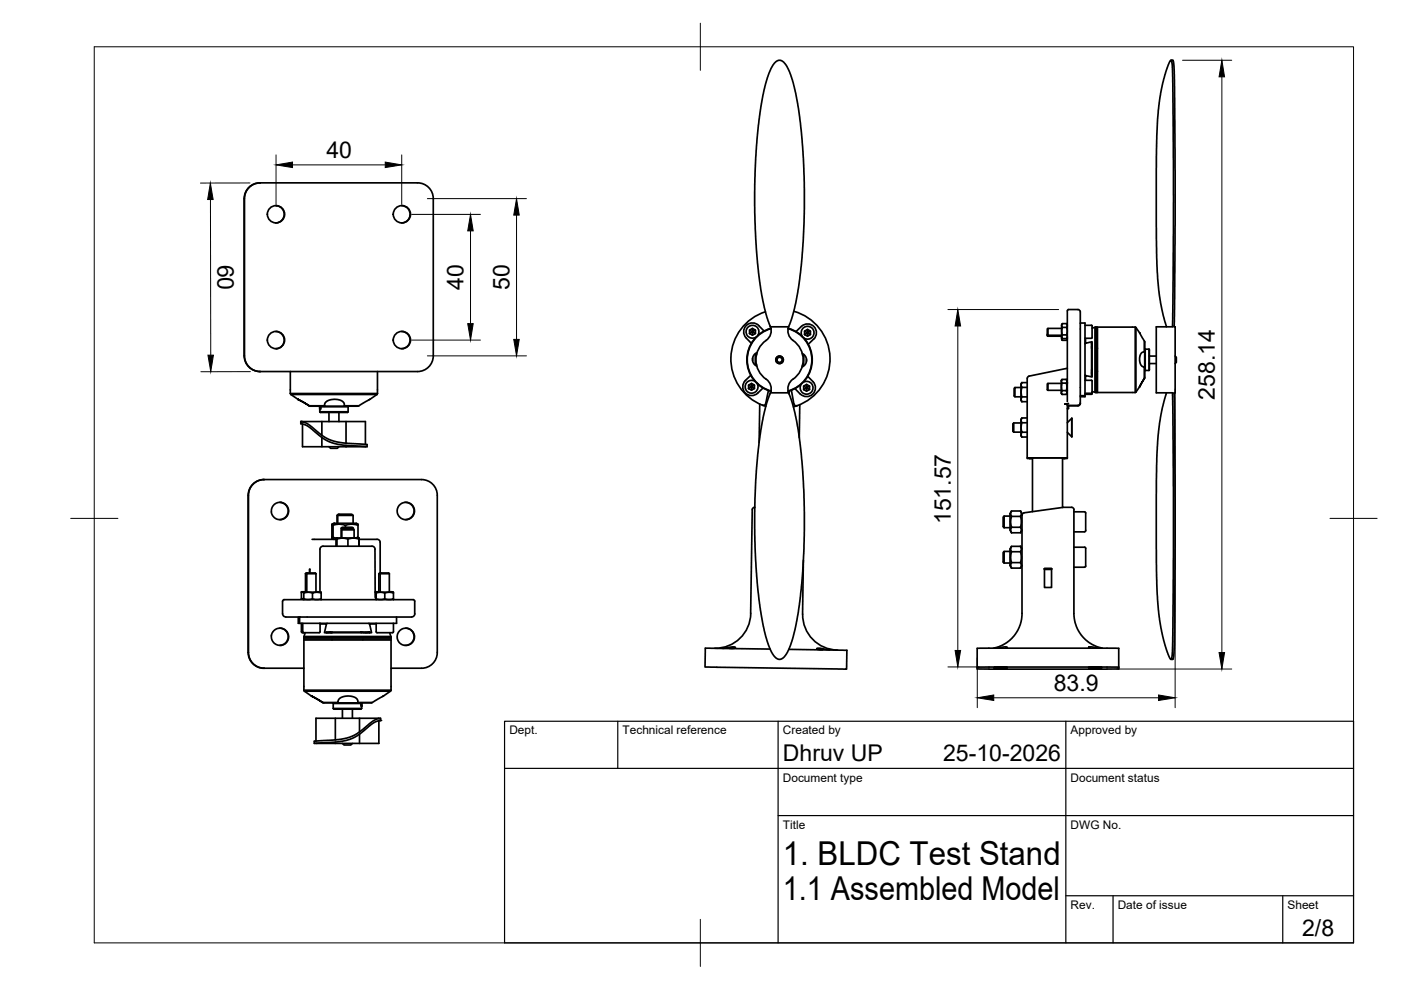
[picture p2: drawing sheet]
<svg xmlns="http://www.w3.org/2000/svg" width="297mm" height="210mm" viewBox="0 0 297 210" stroke-linecap="round" stroke-linejoin="round" font-family="sans-serif">
<!-- layer: Visible -->
<g fill="none" stroke="#000" stroke-width=".36">
<path d="M248.3 12.8h.4l.1 .3 .2 2 .2 21.1-.3 32.8v.3h.3v14h-.3l.3 22.4-.1 23.9-.2 9.1-.2 1-.4 .1M55.1 38.8h33.4a3.3 3.3 0 0 1 3.4 3.3M55.1 38.8a3.3 3.3 0 0 0-3.3 3.3M55.2 38.8a3.3 3.3 0 0 0-3.4 3.3M51.8 42.1v33.4M51.8 42.1v33.3a3.3 3.3 0 0 0 3.4 3.4M58.5 43.6l.6 .1 .7 .5 .3 .6 .2 .7-.3 .8-.4 .5-.6 .4-.5 .1M85.2 43.6a1.84 1.84 0 0 1 1.7 1.6 1.84 1.84 0 0 1-1.2 2l-.5 .1M91.9 42.1v33.3a3.3 3.3 0 0 1-3.4 3.4h-33.4M51.8 75.4a3.3 3.3 0 0 0 3.3 3.4M58.5 70.3l.6 .1 .5 .3 .5 .8 .2 .5-.2 .8-.3 .6-.7 .4-.6 .1M61.6 78.8v4.6"/>
<path d="M80 78.8v4.6M85.2 70.3l.7 .1 .7 .6a1.84 1.84 0 0 1-1.4 2.9M158.9 70l.6-.4 .7 .4v.7l-.7 .4-.6-.4zM158.9 70l.6 .4-.6 .3M159.2 79.6l-1.2 1.1M159.5 69.6v.8l.7-.4M159.6 75.9v.6M160.2 70.7l-.7-.3v.7M160.4 75.1h-.3v2.2h.3M160.5 74.8l-.6 .4-.3 .8 .2 1 .7 .6M160.7 71.1a1.37 1.37 0 0 0-.9-2.1 1.37 1.37 0 0 0-1.6 1.6 1.37 1.37 0 0 0 2 .9M162 70.2a2.85 2.85 0 0 0-2.9-1.7 1.87 1.87 0 0 0-.9 3.1l1.1 1.2"/>
<path d="M162.3 66.1a10.5 10.5 0 0 0-7.3 9.7 10.5 10.5 0 0 0 6.7 10.1M162.4 72.2a5 5 0 0 0 0 8.2M163.3 69.3h3.9M163.3 69.3l-.9-2.6-.7-3-1.1-7.9-.6-10.7 .1-8.4 .7-10 1.1-7.1 .8-3.2 .8-1.9 1-1.4 .9-.3 .8 .4 .9 1.4 .9 2.4 .7 2.6 .6 3.4 .6 4.6 .6 10.1v9.4l-.6 9.2-.6 4.6-.6 3.6-.8 2.9-.7 1.9M163.4 69.3a2.51 2.51 0 0 1-1 2.9M163.4 69.6a6.9 6.9 0 0 0-5.1 6.7 6.9 6.9 0 0 0 5.1 6.7M163.5 69.7a6.8 6.8 0 0 0-5.1 6.6 6.8 6.8 0 0 0 5.1 6.6M167.1 69.7a6.8 6.8 0 0 1 5 6.6 6.8 6.8 0 0 1-5 6.6M167.1 69.6a6.9 6.9 0 0 1 5.1 6.7 6.9 6.9 0 0 1-5.1 6.7M167.2 69.3a2.74 2.74 0 0 0 1.5 3.3 5.1 5.1 0 0 1-1 8.2 2.51 2.51 0 0 0-.5 2.5M168.3 66a10.5 10.5 0 0 1 7.7 9.8 10.5 10.5 0 0 1-7 10.2M169.9 69.2l-1.1 1.1"/>
<path d="M169.9 69.2a1.87 1.87 0 0 1 2.7 .1 1.87 1.87 0 0 1-.1 2.6l-1.1 1.1M170 71.2a1.37 1.37 0 0 1 1-2 1.37 1.37 0 0 1 1.6 1.6 1.37 1.37 0 0 1-2.1 .9M170.1 74.9l.7 .7 .2 .9-.4 .9-.6 .4M170.2 75.3h.2v2.2h-.3M170.6 70.2l.6-.4 .6 .4v.7l-.6 .4-.6-.4zM170.6 70.2l.6 .4-.6 .3M171 76.1v.6M171.2 69.8v.8l.6-.4M171.3 79.8a2.82 2.82 0 0 1 1.5 2.9 1.87 1.87 0 0 1-3.1 .8l-1.1-1.1M171.8 70.9l-.6-.3v.7M218.2 79.7l-.4 .5v16.9M222 71l.2 .3h2.9"/>
<path d="M222 71v-1.3l.2-.1v1.5M222 71l.2 .1M222.2 71.1v.2M222.2 69.6h2.9M222.2 71.1h2.9M225.1 71.6l.1 .6-.1-.6M225.1 71.6l.1 .2M225.2 71.8l-.1-.3 .1-.5h.9l.2 .3-.2 .5M225.2 71l-.1-.6 .1-1h.9l.2 .6-.2 1M225.2 69.4l-.1-.3 .1-.5h.9l.2 .3-.2 .5M225.2 68.6l-.1 .3v2.7M226.1 68.6l.2 .3"/>
<path d="M226.3 71.6l-.2 .6h-.9M226.3 71.6l-.2 .2h-.9M226.3 65.9v19.2M226.3 78.1l-8.1 1.6M226.3 71.9l-.2 .3M226.3 65.9l.2-.3h2a1.14 1.14 0 0 1 .5 1.5v16.8h1M229 68.5h1v15.6h-1M230 69h1.4l.2 .1M230 79.5l.1 .1M230.1 71.7v1.1l1.4-.4v7.5l-1.4-.3v1M230.1 72.8l-.1 .1M231.4 72.7l.1 .9v-.9"/>
<path d="M231.4 79l.1 .6M231.4 78.4l.1-.1v.2M231.4 78.6l.1 1M231.4 72.7l.1 6.9M231.4 73.5l.1 .1M231.4 72.7h.1M231.5 73.5v.3M231.5 73.6l-.1 .2M231.5 78.3h.1M231.5 69.1v2.5M231.6 71.6l-.2 .1h-1.4M232.2 69.4v13.8"/>
<path d="M232.2 69.4l-.7 .2M232.3 69.4v13.8M232.3 69.4h.2v13.8h-.2M232.3 69.4h-.1M232.5 73.8h.2M232.5 78.7h.2M240.7 69.4v13.8M240.7 69.4h-8v13.8h8M240.7 69.4h.1M240.8 69.4v13.7M240.8 69.4l1.6 2.5a1.38 1.38 0 0 1 .2 1.3v1.4l-.3 .1-.3 .2-.4 1 .2 1.3 .3 .5 .5 .1v.5a3.5 3.5 0 0 1-.2 2.2l-.8 1.5 1.1-2M242.6 72.3v2.3"/>
<path d="M242.7 74.7l-.1 3.1M242.7 77.7l-.1 2.5M242.7 73.9l.1 .1M242.8 74v4.5M242.8 78.5h.8M242.8 74h.8M242.8 78.5l-.1 .1M243.6 74v4.5M243.7 75.5h1.5M243.7 77.1h1.5M248.6 69.1l.2-38.9-.2-14.6-.1-2.2-.3-.6-.4 .7-.8 2.3-1.1 5-.5 4.5-.2 6.4v16.3l.2 9.7 .6 6.4 1.3 5.2M248.6 69.1v.2h-3.4v14h3.4v.2"/>
<path d="M249.2 75.5l.2 .2v1.1l-.2 .3M61.6 83.4h18.4M61.6 83.4l.1 .2M61.7 83.6h18.2M61.7 83.6l1.5 1.1M63.8 89.4l.8 .1 .8 .5 2.7 2.2 1.9 1.1 2.7 .6 5.1 .3v.5l-5.1-.3-2.4-.5-1.8-1-3.3-2.6-1.4-.5v-.4h13.7v4.8M64.1 89.9v4.8h9.3M65.6 86l3.3 .1M67.8 86.1v.1M67.8 87.3l.1 .2h5.8l.1-.2M67.8 87.3h6M67.8 86.7v.1"/>
<path d="M67.8 86.1v.2M67.8 86.4v-.2v.2M67.8 86.1v.6M67.8 86.4v.2zM67.8 86.2l.1 .3M67.8 86.7v-.3v.3M67.9 86.6l-.1 .7M67.9 86.2h5.9M68.2 89.4v2.9M68.2 92.7v2M68.8 86l4.1 .1M69.7 94.7a1.79 1.79 0 0 0 1.7 .4l.5-.4"/>
<path d="M69.7 87.5v1.9M71.9 87.5v1.9M73 86h3.1M73.4 89.4v4.6M73.4 94.4v.3M73.9 86.1l-.1 .1v1.1M77.5 94.7h-4.1M79.9 83.6l-3.8 2.4h-3.1v-.4l-.5-.6-1.4-.3-1.1 .1-.6 .2-.5 .4-.1 .6h-3.2l-2.4-1.3 2.6 1.4M80 83.4l-.1 .2M158.1 80.7a1.87 1.87 0 0 0-.1 2.6 1.87 1.87 0 0 0 2.7 .1l1.1-1.1M158.7 81.7l.6-.4 .7 .4v.7l-.7 .3-.6-.3zM158.7 81.7l.6 .3-.6 .4"/>
<path d="M159.3 81.3v.7l.7-.3M160 82.4l-.7-.4v.7M160.1 80.8a1.37 1.37 0 0 0-2.1 .9 1.37 1.37 0 0 0 1.6 1.7 1.37 1.37 0 0 0 .9-2.1M161.1 85.7l-.1 8.1M161.7 85.9l.7 .3M162.4 80.4a2.51 2.51 0 0 1 1 2.9M162.9 82.8l-.6 2.9-.3 .2h-.3M163.3 83.3h3.9M163.4 82.9v.2M167.2 83.3l.8 2.2 .9 3.6 1 7.1 .6 8.6v11.5l-.8 10.1-1 6.5-.8 3.1-.7 1.9-.9 1.3-.9 .6-.9-.3-.9-1.3-.7-1.5-.9-3-.8-4.3-.5-3.8-.6-9.7v-10l.6-9.5 1.1-7.8 .8-3.4 .7-1.9M167.3 82.9v.6M167.8 82.7l.5 3"/>
<path d="M168.3 85.6l.3 .4h.4M169 86l-.8 .3M169.6 85.8l-.1 7M170.3 81a1.37 1.37 0 0 1 2.1 1 1.37 1.37 0 0 1-1.7 1.6 1.37 1.37 0 0 1-.8-2.1M170.4 81.9l.6-.4 .6 .4v.7l-.6 .3-.6-.3zM170.4 81.9l.6 .3-.6 .4M171 81.5v.7l.6-.3M171.6 82.6l-.6-.4v.7M214.9 89.7v1.9l-.1-.1v-1.7zM214.9 89.7h1.6M214.9 91.6h1.6M215.2 84.1v-1.9l-.2 .2v1.5l.2 .2h1.3"/>
<path d="M215.2 82.2h1.3M216.7 88.6l-.2 .5 .2 .5h1.1M216.7 89.6l-.2 .9 .2 1.1h1.1M216.7 91.6l-.2 .5 .2 .6M216.7 82.1l-.2 .9 .2 1.2h1.1M216.7 84.2l-.2 .4 .2 .6h1.1M216.7 81.1a4.4 4.4 0 0 0-.2 2.4v1.4l.1 .3M216.7 92.7h1.1M217.8 88.6h-1.1l-.2 .3v3.5l.2 .3M217.8 81.1h-1.1l-.2 .5 .2 .5h1.1M218.4 97.1l-.1 .1v-.1h7.5v.1M218.9 97.1v11.4"/>
<path d="M222 81.4l.2-.1v1.5l-.2-.2zM222.2 81.3h2.8M222.2 82.8h2.8M225.2 83.6l-.2-.3 .2-.5h.9l.1 .3-.1 .5M225.2 82.8l-.2-.6 .2-1h.9l.1 .6-.1 1M225.2 80.4l-.2 .3v2.7l.2 .2M225.3 97.1v10.5M225.7 97.1l.1 .1h-.5h1v-.1h-8.5v.1h1.1M226.1 80.4l.1 .3v2.7l-.1 .2h-.9M226.1 80.4l.1 .3-.1 .5M226.1 80.4h-.9l-.2 .3 .2 .5M226.2 82.8h.1"/>
<path d="M226.3 81l-.1 .3M226.3 91.7l.9 .9M226.5 85.5l-.7 .2 .5 .1v11.3M226.5 85.9v.7h-.2M226.5 86.1h2M227.2 88.7v3.9M227.2 88.7l-.9 .9M229 83.9v1.6M229 85.5l-.2 .4-.3 .1h-2M229 85.5a.51 .51 0 0 1-.5 .5M230 80.6h1.4l.2 .2M231.5 80.8v2.7"/>
<path d="M231.5 83l.7 .2M231.6 83.2l-.2 .2h-1.4M231.6 83.4l-.2 .2h-1.4M232.2 83.2h.1M240.8 83.1l-.1 .1M241.6 82l-.8 1.1M247.3 83.3l-1.3 5.3-.6 6.3-.2 9.9v16.3l.2 5.8 .5 4.5 1.1 5.4 .6 1.9 .6 1.1 .3-.6 .1-2.2 .2-14.5-.2-39M52.6 105v33.4M55.9 101.7h33.5a3.3 3.3 0 0 1 3.3 3.3v33.3a3.3 3.3 0 0 1-3.3 3.4h-6.5M56 101.7a3.3 3.3 0 0 0-3.4 3.3M56 101.7a3.3 3.3 0 0 0-3.3 3.3v33.4a3.3 3.3 0 0 0 3.3 3.3M57.5 108.5a1.81 1.81 0 0 1 1.1-1.8 1.81 1.81 0 0 1 2 .4l.6 .8v.8l-.4 .8-.7 .5-.6 .2-.9-.2-.8-.6-.3-.8"/>
<path d="M59.3 106.5a1.83 1.83 0 0 1 1.8 1.8 1.83 1.83 0 0 1-1.8 1.9M66.2 114.4h5.1M70.4 111.4v-.3v3.1v-.3M70.4 114.2l.3 .2M70.6 111.4v-.3v3.1l.3 .2M70.6 111.3l-.2 .1v2.5l.2 .1M70.9 110.9h3.2a2.15 2.15 0 0 1 1.8 .3v.2l-1.1-.3-1.6 .3M70.9 110.9l-.5 .2M70.9 110.9l-.3 .2M71.4 114.3h-.1v1.5v-1.7v.2M71.4 115.8v-1.5l.9-.2 1.5 .2v1.5M71.5 109.3h3.4"/>
<path d="M71.5 114.1l-.1 .2M71.5 114.1h4.6M71.6 110.9v-1.6a2.39 2.39 0 0 1 1.9-.3h1.1l.3 .3v1.6M71.9 109l-.4 .3v1.6M72.3 112h2.6M72.5 112.3h2.6M72.5 114.1v-1.8l.2-.2h2.1l.3 .2v1.8M73.2 111.8v-.4l-.6-.2-.9-.1-1.1 .3v2.5l.9 .2M73.8 114.3l.9-.2 1.4 .2v-.2v.2M74.9 112.2l-.2-.4h-2.1l-.3 .2v2.1M75.9 111.4v2.5l-.5 .2M75.9 113.9v.2"/>
<path d="M76.1 114.4l3.8-.1a.67 .67 0 0 1 .7 .7v6.5M76.1 115.8v-1.5v1.5M85.8 106.5a1.83 1.83 0 0 1 1.9 1 1.83 1.83 0 0 1-.4 2.1l-.8 .5h-.9l-.6-.3-.7-.7-.1-.9 .2-.6 .6-.8 .8-.3M86 106.5a1.83 1.83 0 0 1 1.8 1.8 1.83 1.83 0 0 1-1.8 1.9M160 107.6l-.4 .2-.1 .3-.3 22a7.5 7.5 0 0 1-7.6 7.3M160 107.6h.1M170.3 118.8l-.1 11.4M212.7 109.6l.2-.2v2.5l-.2-.3zM212.9 116.9v2.5l-.2-.2v-2zM212.9 109.4h1.2M212.9 111.9h1.2M212.9 116.9h1.2"/>
<path d="M212.9 119.4h1.2M214.5 108.3l-.2 .6 .2 .6h1.9l.1-.4-.1-.8M214.5 109.5l-.2 1.1 .2 1.2h1.9l.1-.8-.1-1.5M214.5 111.8l-.2 .5 .2 .7M214.5 115.8l-.2 .6 .2 .6h1.9l.1-.4-.1-.8M214.5 117l-.2 1.1 .2 1.2h1.9l.1-.8-.1-1.5M214.5 119.3l-.2 .5 .2 .7M216.4 108.3h-1.9a4.2 4.2 0 0 0-.4 2.7v1.4l.4 .6M216.4 111.8l.1 .4-.1 .8h-1.9M216.4 108.3l.3 .6v.3M216.4 115.8h-1.9a4.2 4.2 0 0 0-.4 2.7v1.4l.4 .6M216.4 119.3l.1 .4-.1 .8h-1.9"/>
<path d="M216.4 115.8l.3 .6M216.7 109.2v21.3l-.2 1.3-.7 1.9-1.4 1.8-1.7 1.2-2 .7M216.7 112.4l-.3 .6M216.7 119.9l-.3 .6M225.3 107.6l-8.2 1.1-.3 .3-.1 .2M227.2 107.6h-1.9M227.2 107.6l.4 .2 .1 .3v22.3l.2 1.3 .8 2.1 1.5 1.9 1.7 1.1 1.8 .6M227.7 108.5h2.2a1.39 1.39 0 0 1 .3 1.4v1.5a1.25 1.25 0 0 1-.3 1.3M227.7 116h2.2a1.39 1.39 0 0 1 .3 1.4v1.5a1.32 1.32 0 0 1-.3 1.4h-2.2M227.7 112.8h2.2M52.6 138.3a3.3 3.3 0 0 0 3.4 3.4M57.5 134.8l.4-.9 .9-.6 1-.1 .9 .6 .5 .8-.1 1-.6 .9-.9 .3"/>
<path d="M57.5 134.8a1.83 1.83 0 0 0 2.1 2M59.3 133.2a1.83 1.83 0 0 1 1.8 1.8 1.83 1.83 0 0 1-1.8 1.8M59.9 127.5v2.6M59.9 130.1a1.22 1.22 0 0 0 1.7 .7h25.7M63.2 130.8v1.4h20.9v-1.4M63.5 130.8v1.4M63.9 132.2v1.7l.2 .2h.3M63.9 126.9l.5 .1M63.9 127v.1M63.9 127.1h.5M64.2 132.2v1.7l.2 .2M64.4 127l.7 .1 1.2-.1 1.1 .1 .7-.1v.1"/>
<path d="M64.4 125.7l.7-.1 1.2 .1M64.4 135.2h18.5M64.4 135.2v.3h18.5v-.3M64.5 135h18.4M64.5 135l-.1 .2M64.7 134.1l-.2 .9M64.8 121.6h.2M64.8 121.6v3.9M65 121.6h2M65 125.5h-1.1v1.5M65 125.5l-1.1 .1M65 121.6v4"/>
<path d="M65.2 121.5h1.6l.2 .1M65.2 121.5l-.4 .1M65.2 121.5l-.2 .1M65.6 121.5v-.8l.1 .8M67 125.5l.6 .1M67 125.5l.2 .1M67 121.6v4M67.8 125.6v-9.1a.72 .72 0 0 1 1-.7h10a.63 .63 0 0 1 .7 .7v10.1l.3 .4M67.9 132.2v1.7a1.6 1.6 0 0 1-1.5 .2h-2M67.9 132.3h1.3l-.4 1.8h10l-.5-1.8h1.5M68.1 127v-1.4h-3.6v1.5M68.1 125.7l-.7-.1-1.1 .1v1.3"/>
<path d="M69.2 134.1v-.1h9.2v.1M69.4 132.2l-.2 .1M70 134l-.8 .1M70 134.1h-.7M70 134l.2 .1M70.1 134h-.1M70.1 134.1h.3h-.2M70.4 134v.1M70.4 135.5v.2M76.5 134v.1M76.9 134l-.4 .1h.1M76.9 135.5v.2"/>
<path d="M78.2 132.2l.1 .1M78.3 134l-1.3 .1M78.3 134.1h-.8M78.3 134.1h.1M78.3 134v.1M78.3 134h.1M79.5 125.5h1.1M79.7 127h.1M79.8 132.2v1.7a1.51 1.51 0 0 0 1.4 .2h.7a1.53 1.53 0 0 0 1.5-.2v-1.7M79.8 125.7l.7-.1 1.1 .1v1.3l-.7 .1-1.1-.1zM79.8 125.6v.1M79.8 127v.1"/>
<path d="M79.8 125.6h-.3M79.8 125.6h3.6v.1l-.7-.1-1.1 .1M79.8 125.6h.1M80.3 121.6h.3M80.6 121.6h1.9M80.6 125.5l-.8 .1M80.6 121.6v4M80.8 121.5h1.6l.1 .1M80.8 121.5l-.5 .1v3.9M80.8 121.5l-.2 .1M82.5 125.5l.3 .1M82.5 125.5l.7 .1"/>
<path d="M82.5 121.6v4M82.6 134.1l.3 .9M82.9 135v.2M83.4 125.7v1.3l-.6 .1-1.2-.1M83.4 127v.1M85.8 136.8a1.81 1.81 0 0 0 1.9-1 1.81 1.81 0 0 0-.4-2.1l-.7-.4-1-.1-.8 .4-.4 .7-.2 .6 .2 .9 .5 .7 .9 .3M86 133.2a1.83 1.83 0 0 1 1.8 1.8 1.83 1.83 0 0 1-1.8 1.8M87.6 127.1h-27.4l-.3 .4M87.6 127.1l.3 .4v2.6a.67 .67 0 0 1-.6 .7M153.2 137.5l2.1-.3 .6 .1-.3 .2h-.9M163.3 137.6l-13.8-.2v4l30 .5 .1-4-12.4-.2M170.2 130.2a7.5 7.5 0 0 0 7.4 7.6"/>
<path d="M174.4 137.8l-.9-.1-.3-.2 .6-.1 2.1 .4M207.2 137.5v4.3l2.5 .1M211.5 137.4l1.5-.2h.6l-.3 .2M221.4 120.6v4h1.5v-4M221.4 120.7h1.5M221.4 120.6h1.5M222.9 120.6h-1.5h1.5M231.1 137.4l-.3-.2h.6l1.5 .2M237.2 137.5v4.3l-2.5 .1M237.2 137.5h-30M55.9 141.7h8.5M64.4 146.3h18.5"/>
<path d="M64.4 146.3v-10.6h18.5v10.6M64.4 146.3l.1 .3M64.5 146.6h18.3M64.5 146.6l1.5 1M66.6 157.2l5.3-.4 2.4-.6 1.9-.9 3-2.5 1.5-.5v.5l-1.5 .5-3 2.4-1.9 1-2.4 .6-5.1 .3h-.2zM68.5 148.9l3.2 .1M70.5 149l.2 .2M70.7 150.2l.1 .2h5.7l.2-.2M70.7 150.2h6M70.7 149.2h5.9l.1 .7-.1-.2M70.7 149.2v1M71.1 152.3v4.6"/>
<path d="M71.1 157.3v.3M71.7 148.9l4.1 .1M72.6 157.6a1.79 1.79 0 0 0 1.7 .4l.4-.4M72.6 150.4v1.9M74.7 150.4v1.9M75.8 148.9l.1-.4-.4-.4-1.1-.5h-1l-1 .2-.6 .5-.1 .6h-3.2l-2.5-1.3 2.7 1.4M75.8 148.9h3.2M76.2 152.3v2.9M76.2 155.7v1.9M76.6 149.7h.1M76.7 149l-.1 .7M76.7 149v.7z"/>
<path d="M76.7 149.9v.3M80.3 152.3h-13.3v4.8M80.7 152.8h-.4v4.8h-13.3M82.8 146.6l-3.4 2a1.42 1.42 0 0 1-1.4 .3h-2.2M82.9 146.3l-.1 .3M207.2 141.5h30M209.7 141.9h25M210.8 141.5h2.8zM210.8 141.8h2.8zM230.8 141.5h2.8zM230.8 141.8h2.8z"/>
<circle cx="58.5" cy="45.4" r="1.83"/>
<circle cx="85.2" cy="45.4" r="1.83"/>
<circle cx="58.5" cy="72.1" r="1.83"/>
<circle cx="85.2" cy="72.1" r="1.83"/>
<circle cx="165.3" cy="76.3" r=".79"/>
<circle cx="165.3" cy="76.3" r=".54"/>
</g>
<g fill="#000">
<circle cx="63.8" cy="89.4" r=".18"/>
<circle cx="67.7" cy="86.1" r=".18"/>
<circle cx="67.8" cy="86.4" r=".18"/>
<circle cx="67.8" cy="86.8" r=".18"/>
<circle cx="67.8" cy="86.6" r=".18"/>
<circle cx="80.7" cy="152.8" r=".18"/>
</g>
<!-- layer: BORDER -->
<path d="M20 9.9h267v190h-267zM148.5 4.9v10M15 109.9h10M282 109.9h10M148.5 194.9v10" fill="none" stroke="#000" stroke-width=".21"/>
<!-- layer: TITLEBLOCK -->
<path d="M107 152.9h180v47h-180zM131 152.9v10M165 152.9v47M226 152.9v47M107 162.9h180M165 172.9h122M226 189.9h61M236 189.9v10M272 189.9v10" fill="none" stroke="#000" stroke-width=".25"/>
<!-- layer: FD_Dimensions -->
<g fill="none" stroke="#000" stroke-width=".21">
<path d="M250.7 12.8h10.5M259.1 16.3v122.1M53 38.8h-10.5M58.5 32.8v10.5M62 35h19.7M85.2 32.8v10.5M44.6 42.3l.1 33M87.3 45.5h14.6M90.6 42.1h21M99.8 49v19.6M109.5 45.6v26.4M53.1 78.8h-10.5"/>
<path d="M87.3 72.1h14.6M90.6 75.5h21M201 65.6h23.5M203.1 69.1v68.8M249.2 82.5v67.5M207.2 139.5v10.5M201 141.4h6.6M210.7 147.9h34.9M236.8 141.9h24.4"/>
</g>
<g fill="#000" stroke="#000" stroke-width=".21">
<path d="M259.1 12.8l.5 3.5h-1.1zM58.5 35l3.5-.6v1.1zM81.7 34.4l3.5 .6-3.5 .5zM44.6 38.8l.6 3.5h-1.2zM99.8 45.5l.5 3.5h-1.1zM109.5 42.1l.6 3.5h-1.2zM44.1 75.3h1.2l-.6 3.5zM99.2 68.6h1.1l-.5 3.5zM108.9 72h1.2l-.6 3.5zM203.1 65.6l.6 3.5h-1.2zM202.5 137.9h1.2l-.6 3.5zM258.5 138.4h1.1l-.5 3.5z"/>
<path d="M207.2 147.9l3.5-.5v1.1zM245.6 147.4l3.6 .5-3.6 .6z"/>
</g>
<g font-size="7">
<text x="166" y="183.4">1. BLDC Test Stand</text>
<text x="166" y="190.9">1.1 Assembled Model</text>
</g>
<g font-size="4.9">
<text x="69.2" y="33.5">40</text>
<text x="46.1" y="56.1" transform="rotate(90 46.1 56.1)">60</text>
<text x="98.3" y="61.4" transform="rotate(-90 98.3 61.4)">40</text>
<text x="108.1" y="61.5" transform="rotate(-90 108.1 61.5)">50</text>
<text x="257.6" y="84.7" transform="rotate(-90 257.6 84.7)">258.14</text>
<text x="201.6" y="111.2" transform="rotate(-90 201.6 111.2)">151.57</text>
<text x="223.4" y="146.5">83.9</text>
<text x="166" y="161.4">Dhruv UP</text>
<text x="200" y="161.4">25-10-2026</text>
<text x="276.1" y="198.6">2/8</text>
</g>
<g font-size="2.5">
<text x="108" y="155.7">Dept.</text>
<text x="132" y="155.7">Technical reference</text>
<text x="166" y="155.7">Created by</text>
<text x="227" y="155.7">Approved by</text>
<text x="166" y="165.7">Document type</text>
<text x="227" y="165.7">Document status</text>
<text x="166" y="175.7">Title</text>
<text x="227" y="175.7">DWG No.</text>
<text x="227" y="192.7">Rev.</text>
<text x="237" y="192.7">Date of issue</text>
<text x="273" y="192.7">Sheet</text>
</g>
</svg>
